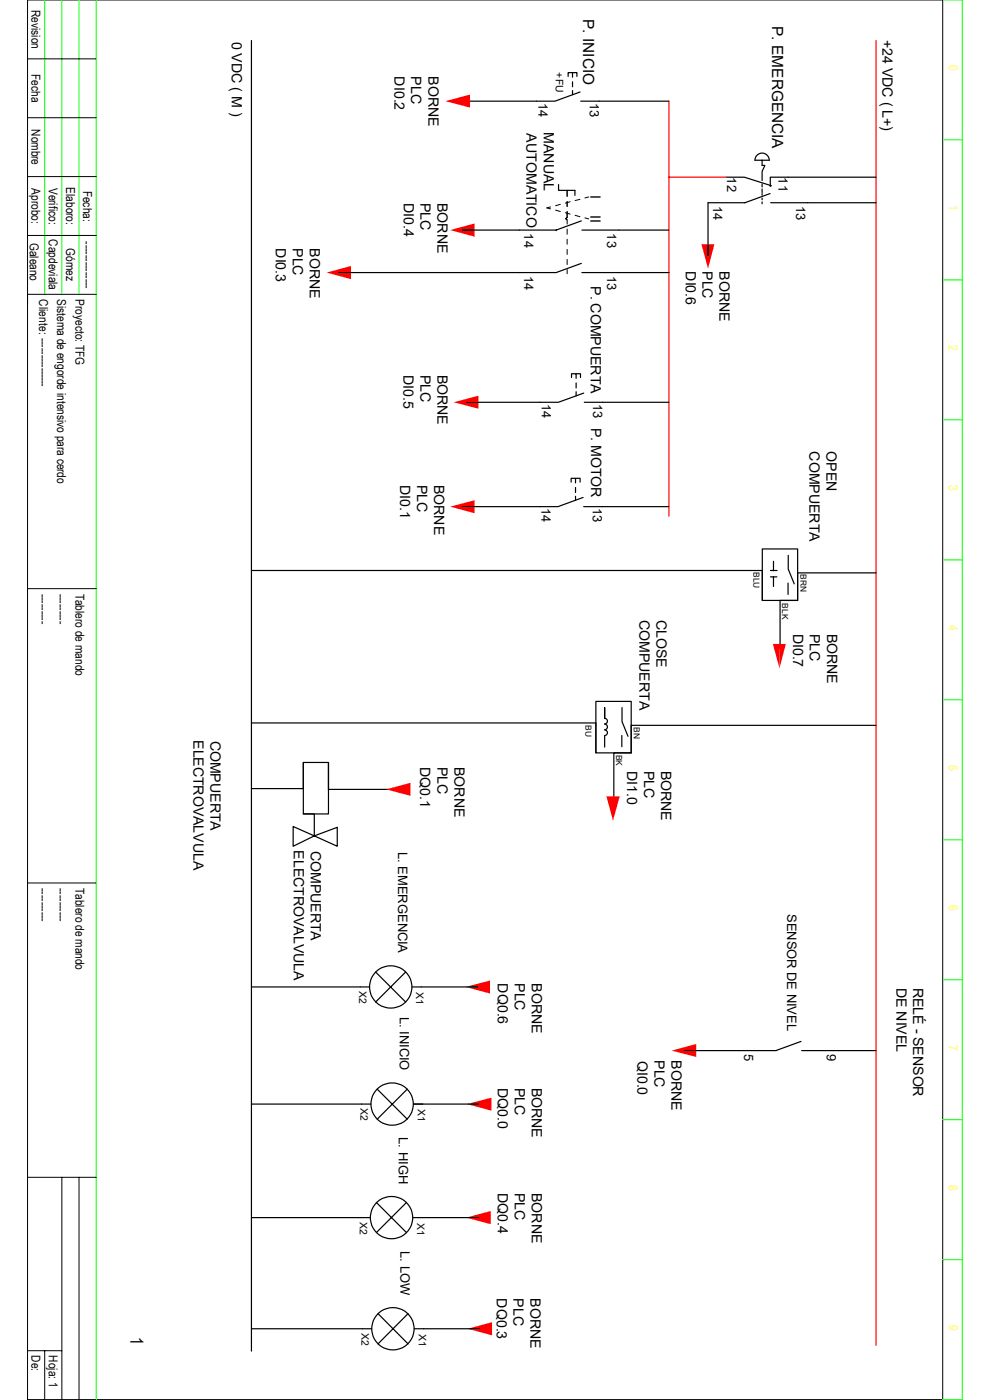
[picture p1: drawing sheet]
<svg xmlns="http://www.w3.org/2000/svg" width="210mm" height="297mm" viewBox="0 0 210 297" stroke-linecap="round" stroke-linejoin="round" font-family="sans-serif">
<g fill="none" stroke="#000" stroke-width=".21">
<path d="M5.8 0h194.2v296.9h-194.2zM5.8 12.5h14.6M5.8 25h14.6M5.8 37.5h14.6M5.8 50h14.6M20.4 62.4h-14.6v2.1M5.8 124.9h14.6M5.8 187.3h14.6M5.8 249.8h14.6M13.1 249.8v47.1M16.8 249.8v47.1M5.8 286.6h7.3"/>
<path d="M9.5 286.6v10.3"/>
</g>
<g fill="none" stroke="#0f0" stroke-width=".21">
<path d="M9.5 0v62.4M13.1 0v62.4M16.8 0v62.4M20.4 0v296.9M200 0h4.1v296.9h-4.1M200 29.7h4.1M200 59.4h4.1M200 89.1h4.1M200 118.8h4.1M200 148.5h4.1M200 178.2h4.1M200 207.9h4.1"/>
<path d="M200 237.5h4.1M200 267.3h4.1"/>
</g>
<path d="M185.8 8.6v276.8M141.9 37.6h12.1M141.9 21.5v88" fill="none" stroke="#f00" stroke-width=".25"/>
<path d="M53.3 8.6v278M154 37.6h3.9l5.8 1.8M160.5 33.1a1.51 1.51 0 0 1 1.7-.5 1.51 1.51 0 0 1 1 1.4h-3.1zM161.7 34v1.1h.6l-.6 1.4M161.7 36.6v1.7M161.7 39v.7M167.2 37.6h-3.8v2M161.7 40.1v.8" fill="none" stroke="#000" stroke-width=".25"/>
<g fill="#f00">
<path d="M150.2 51.8h1.4l-1.4 5.2z"/>
<path d="M148.8 51.8h1.4v5.2z"/>
</g>
<g fill="none" stroke="#000" stroke-width=".25">
<path d="M120.5 16.2v-.8h1v1M121.5 15.4h.9v.8M121.5 17.4v1M121.5 19.2v.9M123.1 19.5l-5.4 2h-20.6M123.2 21.5h18.7M122.2 79.3h.9v.8M121.2 80.1v-.8h1v1M122.2 81.2v1.1M122.2 83.1v.9M123.8 83.4l-5.4 1.9h-3.8M124 85.3h3.8"/>
<path d="M121.2 102.3v-.8h.9v.9M122.1 103.4v1.1M122.1 105.3v.8M122.1 101.5h1v.8M123.7 105.5l-5.3 2h-3.9M123.8 107.5h4"/>
</g>
<g fill="#f00">
<path d="M96.3 85.3l5.2-1.4v2.8z"/>
<path d="M95.5 107.5l5.2-1.4v2.8z"/>
</g>
<path d="M161.7 116.5h7.5v10.9h-7.5zM164.1 119.1v2M167.2 117.8v2.9l1.3 3.2M161.7 121v6.4M163.4 121h1.4M163.4 122.4h1.4M164.1 122.4v2M167.2 123.7v2.4M169.2 121.5v5.9h-3.7v10.2" fill="none" stroke="#000" stroke-width=".25"/>
<g fill="#f00">
<path d="M165.4 136.6h1.3l-1.3 5.2z"/>
<path d="M164 136.6h1.4v5.2z"/>
</g>
<path d="M126.4 148.8h7.5v10.9h-7.5zM126.4 153.4v6.3M131.9 156v2.4M132 150.1v3l1.2 3.1M133.9 153.9v5.8h-3.7v10.2" fill="none" stroke="#000" stroke-width=".25"/>
<g fill="#f00">
<path d="M130 169h1.4l-1.4 5.1z"/>
<path d="M128.7 169h1.3v5.1z"/>
</g>
<g fill="none" stroke="#000" stroke-width=".25">
<path d="M76.4 209.4h2M79.7 206.2l6.4 6.4M86.1 206.2l-6.4 6.4M87.4 209.4h2M76.7 234.2h2M80 231.1l6.4 6.3M86.4 231.1l-6.4 6.3M87.7 234.2h2M76.5 258.3h2M79.8 255.1l6.4 6.4M86.2 255.1l-6.4 6.4M87.6 258.3h1.9"/>
<path d="M80.2 278.7l6.4 6.4M86.6 278.7l-6.4 6.4M76.9 281.9h1.9M87.9 281.9h2"/>
<circle cx="82.9" cy="209.4" r="4.5"/>
<circle cx="83.2" cy="234.2" r="4.5"/>
<circle cx="83.1" cy="258.3" r="4.5"/>
<circle cx="83.4" cy="281.9" r="4.5"/>
</g>
<g fill="#f00">
<path d="M98.8 209.4l5.1-1.4v2.8z"/>
<path d="M99.1 234.2l5.1-1.3v2.7z"/>
<path d="M98.9 258.3l5.2-1.4v2.8z"/>
<path d="M99.2 281.9l5.2-1.4v2.8z"/>
</g>
<path d="M163.4 41.1l-5.4 1.9h-7.8v11.4M163.5 43h7.8M169.9 220.9l-5.3 2h-7.8M170.1 222.9h7.8" fill="none" stroke="#000" stroke-width=".25"/>
<path d="M142.5 222.9l5.2-1.4v2.7z" fill="#f00"/>
<path d="M64.3 172.7h2.4v4.6l4.8-1.8v4l-9.3-4.2v4.2l4.5-2.2M64.3 161.8v5.5M69.7 161.8v10.9h-5.4v-10.9h5.4v5.7M89.4 209.4h11.9M87.7 234.2h13.9M145.1 222.9h11.7M177.9 222.9h7.9M53.3 258.3h23.2M89.5 258.3h12M89.9 281.9h11.9" fill="none" stroke="#000" stroke-width=".25"/>
<path d="M94.5 21.5l5.2-1.4v2.7z" fill="#f00"/>
<path d="M118.5 39.2v1.2h3.5v1M120.3 46.1l-.3 .3 .3 .3M123.3 46.9l-5.3 1.9h-7.8M123.3 55.9l-5.3 1.9h-7.8M123.4 48.8h7.9M123.4 57.8h7.9M161.7 41.1v.3M161.7 42v.4M161.7 42.8v.4" fill="none" stroke="#000" stroke-width=".25"/>
<g fill="none" stroke="#000" stroke-width=".21">
<path d="M116.8 43.9l-.8 .2 .8 .2M117.9 44.6l1 .3M118.9 43.3l-1 .3M119.9 45.1l1 .3M120.3 40.4v1.3M120.3 42.8v1M120.3 44.9v1.2M120.3 57.2v.9M120.3 46.7v.8M120.3 48.6v1.1M120.3 50.8v1M120.3 52.9v1.1"/>
<path d="M120.3 55v1.1M120.9 42.8l-1 .3M122 45.7l1 .3M123 42.3l-1 .2M124.1 46.2l.8 .2M124.9 41.8l-.8 .2"/>
</g>
<path d="M95.5 48.8l5.2-1.4v2.8z" fill="#f00"/>
<path d="M98.1 48.8h12.1" fill="none" stroke="#000" stroke-width=".25"/>
<path d="M69.3 57.8l5.2-1.4v2.8z" fill="#f00"/>
<g fill="none" stroke="#000" stroke-width=".25">
<path d="M71.9 57.8h38.3M131.3 57.8h10.6M131.3 48.8h10.6M98.9 85.3h15.7M127.8 85.3h14.1M98.1 107.5h16.4M127.8 107.5h14.1M53.3 121h108.4M169.2 121.5h16.6M53.3 153.4h73.1M128.3 153.6a.59 .59 0 0 1 .6 .6 .59 .59 0 0 1-.6 .6M128.3 154.9a.59 .59 0 0 1 .6 .5 .59 .59 0 0 1-.6 .6"/>
<path d="M128.3 150.2v2.2a.59 .59 0 0 1 .6 .6 .59 .59 0 0 1-.6 .6M128.3 156.1v2.4M133.9 153.9h51.9M69.7 167.5h15.1"/>
</g>
<path d="M81.9 167.5l5.2-1.4v2.7z" fill="#f00"/>
<path d="M167.2 37.6h18.6M171.3 43h14.5M53.3 167.3h11M53.3 209.4h23.1M53.3 234.2h23.4M53.3 281.9h23.6" fill="none" stroke="#000" stroke-width=".25"/>
<text font-size="3.8" x="27.7" y="283.6" transform="rotate(90 27.7 283.6)">1</text>
<g font-size="3.3">
<text x="123.7" y="4" transform="rotate(90 123.7 4)">P. INICIO</text>
<text x="163.8" y="5.5" transform="rotate(90 163.8 5.5)">P. EMERGENCIA</text>
</g>
<g font-size="3">
<text x="49.1" y="8.8" transform="rotate(90 49.1 8.8)">0 VDC ( M )</text>
<text x="187.2" y="8.4" transform="rotate(90 187.2 8.4)">+24 VDC ( L+)</text>
<text x="83.7" y="16.2" transform="rotate(90 83.7 16.2)">DI0.2</text>
<text x="87.2" y="16.2" transform="rotate(90 87.2 16.2)">PLC</text>
<text x="90.9" y="16.2" transform="rotate(90 90.9 16.2)">BORNE</text>
<text x="111.7" y="28.3" transform="rotate(90 111.7 28.3)">AUTOMATICO</text>
<text x="115.4" y="28.1" transform="rotate(90 115.4 28.1)">MANUAL</text>
<text x="125.3" y="41.4" transform="rotate(90 125.3 41.4)">I</text>
<text x="85.6" y="43.1" transform="rotate(90 85.6 43.1)">DI0.4</text>
<text x="89.2" y="43.1" transform="rotate(90 89.2 43.1)">PLC</text>
<text x="92.8" y="43.1" transform="rotate(90 92.8 43.1)">BORNE</text>
<text x="125.3" y="45.7" transform="rotate(90 125.3 45.7)">II</text>
<text x="58.5" y="52.7" transform="rotate(90 58.5 52.7)">DI0.3</text>
<text x="62.1" y="52.7" transform="rotate(90 62.1 52.7)">PLC</text>
<text x="65.7" y="52.7" transform="rotate(90 65.7 52.7)">BORNE</text>
<text x="145.5" y="57.5" transform="rotate(90 145.5 57.5)">DI0.6</text>
<text x="149" y="57.5" transform="rotate(90 149 57.5)">PLC</text>
<text x="152.7" y="57.5" transform="rotate(90 152.7 57.5)">BORNE</text>
<text x="125.3" y="60.7" transform="rotate(90 125.3 60.7)">P. COMPUERTA</text>
<text x="85.6" y="79.5" transform="rotate(90 85.6 79.5)">DI0.5</text>
<text x="89.2" y="79.5" transform="rotate(90 89.2 79.5)">PLC</text>
<text x="92.8" y="79.5" transform="rotate(90 92.8 79.5)">BORNE</text>
<text x="171.7" y="95.8" transform="rotate(90 171.7 95.8)">COMPUERTA</text>
<text x="175.3" y="95.8" transform="rotate(90 175.3 95.8)">OPEN</text>
<text x="84.9" y="102.9" transform="rotate(90 84.9 102.9)">DI0.1</text>
<text x="88.5" y="102.9" transform="rotate(90 88.5 102.9)">PLC</text>
<text x="92.1" y="102.9" transform="rotate(90 92.1 102.9)">BORNE</text>
<text x="135.6" y="131.5" transform="rotate(90 135.6 131.5)">COMPUERTA</text>
<text x="139.2" y="131.5" transform="rotate(90 139.2 131.5)">CLOSE</text>
<text x="168.3" y="134.4" transform="rotate(90 168.3 134.4)">DI0.7</text>
<text x="171.8" y="134.4" transform="rotate(90 171.8 134.4)">PLC</text>
<text x="175.5" y="134.5" transform="rotate(90 175.5 134.5)">BORNE</text>
<text x="41" y="157" transform="rotate(90 41 157)">ELECTROVALVULA</text>
<text x="44.6" y="157.1" transform="rotate(90 44.6 157.1)">COMPUERTA</text>
<text x="89.2" y="162.7" transform="rotate(90 89.2 162.7)">DQ0.1</text>
<text x="92.8" y="162.7" transform="rotate(90 92.8 162.7)">PLC</text>
<text x="96.4" y="162.7" transform="rotate(90 96.4 162.7)">BORNE</text>
<text x="133.1" y="163.5" transform="rotate(90 133.1 163.5)">DI1.0</text>
<text x="136.7" y="163.5" transform="rotate(90 136.7 163.5)">PLC</text>
<text x="140.3" y="163.5" transform="rotate(90 140.3 163.5)">BORNE</text>
<text x="62.3" y="180.4" transform="rotate(90 62.3 180.4)">ELECTROVALVULA</text>
<text x="65.9" y="180.5" transform="rotate(90 65.9 180.5)">COMPUERTA</text>
<text x="105.6" y="208.6" transform="rotate(90 105.6 208.6)">DQ0.6</text>
<text x="109.2" y="208.6" transform="rotate(90 109.2 208.6)">PLC</text>
<text x="112.8" y="208.6" transform="rotate(90 112.8 208.6)">BORNE</text>
<text x="190.2" y="209.6" transform="rotate(90 190.2 209.6)">DE NIVEL</text>
<text x="193.7" y="209.6" transform="rotate(90 193.7 209.6)">RELÉ - SENSOR</text>
<text x="135.2" y="225" transform="rotate(90 135.2 225)">QI0.0</text>
<text x="138.8" y="224.9" transform="rotate(90 138.8 224.9)">PLC</text>
<text x="142.5" y="224.9" transform="rotate(90 142.5 224.9)">BORNE</text>
<text x="105.6" y="230.8" transform="rotate(90 105.6 230.8)">DQ0.0</text>
<text x="109.2" y="230.8" transform="rotate(90 109.2 230.8)">PLC</text>
<text x="112.8" y="230.8" transform="rotate(90 112.8 230.8)">BORNE</text>
<text x="105.6" y="253.1" transform="rotate(90 105.6 253.1)">DQ0.4</text>
<text x="109.2" y="253.1" transform="rotate(90 109.2 253.1)">PLC</text>
<text x="112.8" y="253.1" transform="rotate(90 112.8 253.1)">BORNE</text>
<text x="105.4" y="275.5" transform="rotate(90 105.4 275.5)">DQ0.3</text>
<text x="109" y="275.5" transform="rotate(90 109 275.5)">PLC</text>
<text x="112.6" y="275.5" transform="rotate(90 112.6 275.5)">BORNE</text>
</g>
<g font-size="2.8">
<text x="114.2" y="21.8" transform="rotate(90 114.2 21.8)">14</text>
<text x="125.1" y="21.8" transform="rotate(90 125.1 21.8)">13</text>
<text x="154.3" y="37.6" transform="rotate(90 154.3 37.6)">12</text>
<text x="165.1" y="37.6" transform="rotate(90 165.1 37.6)">11</text>
<text x="151.3" y="43.7" transform="rotate(90 151.3 43.7)">14</text>
<text x="168.9" y="43.7" transform="rotate(90 168.9 43.7)">13</text>
<text x="111.2" y="49.5" transform="rotate(90 111.2 49.5)">14</text>
<text x="128.8" y="49.5" transform="rotate(90 128.8 49.5)">13</text>
<text x="111.2" y="58.5" transform="rotate(90 111.2 58.5)">14</text>
<text x="128.8" y="58.5" transform="rotate(90 128.8 58.5)">13</text>
<text x="115" y="85.7" transform="rotate(90 115 85.7)">14</text>
<text x="125.8" y="85.7" transform="rotate(90 125.8 85.7)">13 P. MOTOR</text>
<text x="114.9" y="107.8" transform="rotate(90 114.9 107.8)">14</text>
<text x="125.7" y="107.8" transform="rotate(90 125.7 107.8)">13</text>
<text x="84.5" y="180.8" transform="rotate(90 84.5 180.8)">L. EMERGENCIA</text>
<text x="167" y="193.9" transform="rotate(90 167 193.9)">SENSOR DE NIVEL</text>
<text x="84.8" y="215.7" transform="rotate(90 84.8 215.7)">L. INICIO</text>
<text x="157.9" y="223.6" transform="rotate(90 157.9 223.6)">5</text>
<text x="175.4" y="223.6" transform="rotate(90 175.4 223.6)">9</text>
<text x="84.6" y="241.3" transform="rotate(90 84.6 241.3)">L. HIGH</text>
<text x="85" y="265.4" transform="rotate(90 85 265.4)">L. LOW</text>
</g>
<g font-size="2.6">
<text x="6.7" y="2.1" transform="rotate(90 6.7 2.1)">Revision</text>
<text x="6.7" y="15.7" transform="rotate(90 6.7 15.7)">Fecha</text>
<text x="6.7" y="27.4" transform="rotate(90 6.7 27.4)">Nombre</text>
<text x="6.7" y="39.9" transform="rotate(90 6.7 39.9)">Aprobo:</text>
<text x="10.3" y="39.8" transform="rotate(90 10.3 39.8)">Verifico:</text>
<text x="14" y="39.7" transform="rotate(90 14 39.7)">Elaboro:</text>
<text x="17.7" y="40.4" transform="rotate(90 17.7 40.4)">Fecha:</text>
<text x="6.4" y="51.5" transform="rotate(90 6.4 51.5)">Galeano</text>
<text x="10.3" y="50.8" transform="rotate(90 10.3 50.8)">Capdeviala</text>
<text x="14" y="52.7" transform="rotate(90 14 52.7)">Gómez</text>
<text x="17.7" y="51.2" transform="rotate(90 17.7 51.2)">--------------</text>
<text x="8.3" y="63.5" transform="rotate(90 8.3 63.5)">Cliente: ---------------</text>
<text x="12.1" y="63.5" transform="rotate(90 12.1 63.5)">Sistema de engorde intensivo para cerdo</text>
<text x="16" y="63.5" transform="rotate(90 16 63.5)">Proyecto: TFG</text>
<text x="8.3" y="125.9" transform="rotate(90 8.3 125.9)">---------</text>
<text x="12.1" y="125.9" transform="rotate(90 12.1 125.9)">---------</text>
<text x="16" y="125.9" transform="rotate(90 16 125.9)">Tablero de mando</text>
<text x="8.3" y="188.4" transform="rotate(90 8.3 188.4)">----------</text>
<text x="12.1" y="188.4" transform="rotate(90 12.1 188.4)">----------</text>
<text x="16" y="188.4" transform="rotate(90 16 188.4)">Tablero de mando</text>
<text x="6.7" y="287.6" transform="rotate(90 6.7 287.6)">De:</text>
<text x="10.3" y="287.6" transform="rotate(90 10.3 287.6)">Hoja: 1</text>
</g>
<g font-size="2.6" fill="#ff0">
<text x="201.3" y="13.8" transform="rotate(90 201.3 13.8)">0</text>
<text x="201.3" y="43.5" transform="rotate(90 201.3 43.5)">1</text>
<text x="201.3" y="73.2" transform="rotate(90 201.3 73.2)">2</text>
<text x="201.3" y="102.9" transform="rotate(90 201.3 102.9)">3</text>
<text x="201.3" y="132.6" transform="rotate(90 201.3 132.6)">4</text>
<text x="201.3" y="162.3" transform="rotate(90 201.3 162.3)">5</text>
<text x="201.3" y="192" transform="rotate(90 201.3 192)">6</text>
<text x="201.3" y="221.7" transform="rotate(90 201.3 221.7)">7</text>
<text x="201.3" y="251.4" transform="rotate(90 201.3 251.4)">8</text>
<text x="201.3" y="281.1" transform="rotate(90 201.3 281.1)">9</text>
</g>
<g font-size="2.2">
<text x="117.9" y="15.4" transform="rotate(90 117.9 15.4)">+FU</text>
<text x="76.2" y="210.3" transform="rotate(90 76.2 210.3)">X2</text>
<text x="88.3" y="210.5" transform="rotate(90 88.3 210.5)">X1</text>
<text x="76.5" y="235.2" transform="rotate(90 76.5 235.2)">X2</text>
<text x="88.6" y="235.3" transform="rotate(90 88.6 235.3)">X1</text>
<text x="76.3" y="259.2" transform="rotate(90 76.3 259.2)">X2</text>
<text x="88.5" y="259.4" transform="rotate(90 88.5 259.4)">X1</text>
<text x="76.7" y="282.8" transform="rotate(90 76.7 282.8)">X2</text>
<text x="88.8" y="283" transform="rotate(90 88.8 283)">X1</text>
</g>
<g font-size="1.8">
<text x="159.9" y="121.4" transform="rotate(90 159.9 121.4)">BLU</text>
<text x="169.8" y="121.8" transform="rotate(90 169.8 121.8)">BRN</text>
<text x="165.9" y="128" transform="rotate(90 165.9 128)">BLK</text>
<text x="124.2" y="153.9" transform="rotate(90 124.2 153.9)">BU</text>
<text x="134.5" y="154.3" transform="rotate(90 134.5 154.3)">BN</text>
<text x="130.7" y="160.1" transform="rotate(90 130.7 160.1)">BK</text>
</g>
</svg>
